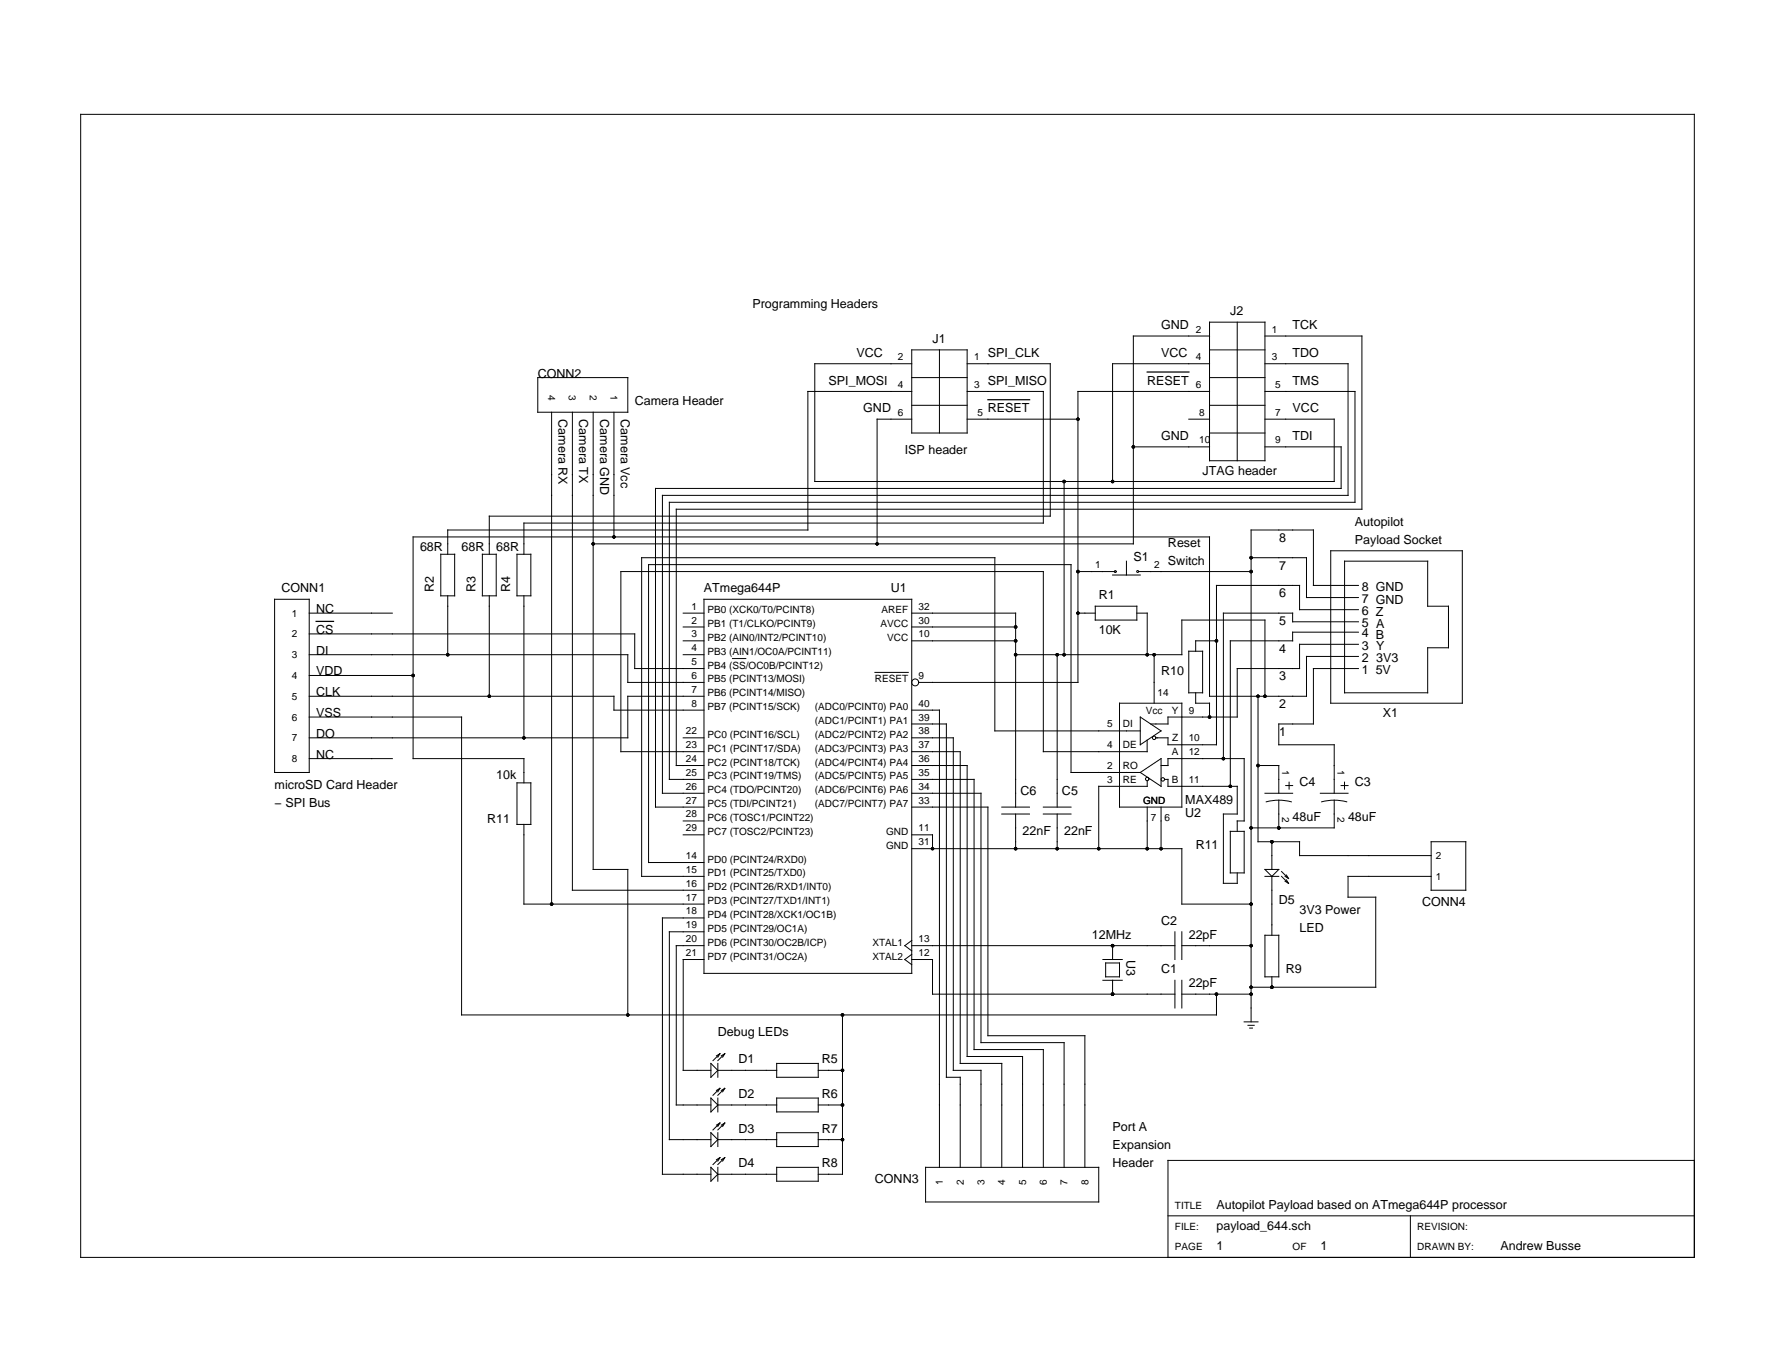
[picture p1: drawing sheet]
<svg xmlns="http://www.w3.org/2000/svg" width="279mm" height="216mm" viewBox="0 0 279 216" stroke-linecap="round" stroke-linejoin="round" font-family="sans-serif">
<g fill="none" stroke="#000" stroke-width=".16">
<path d="M12.7 18h254v179.9h-254zM84.6 59.4h14.2v5.5h-14.2zM143.5 55.1h8.7v13h-8.7zM143.5 59.4h8.7M143.5 57.2h-15.2v18.6h81.7v-9.8h-10.9M147.9 55.1v13M152.2 57.2h13.1v24h-88.3v6M190.4 57.2h-15.3v18.6M190.4 50.7h8.7v21.8h-8.7zM190.4 59.4h8.7M190.4 52.9h-12v32.7h-85M190.4 55.1h8.7"/>
<path d="M194.8 50.7v21.8M199.1 52.9h15.3v27.2h-107.9v40.4h4.3M199.1 57.2h13.1v20.8h-107.9v46.8h6.5M86.8 64.9v77.4M90.1 64.9v75.2h20.7M93.4 64.9v71.9h5.4v22.9M96.6 64.9v19.6M143.5 61.6h-16.3v21.8h-56.7v3.8M143.5 63.8h8.7M143.5 66h-5.4v19.6M152.2 61.6h12v20.7h-81.7v4.9M152.2 66h17.5"/>
<path d="M167.5 75.8v27.2M178.4 70.3h12M187.1 66h3.3M190.4 61.6h-20.7v45.8h-25.1M190.4 63.8h8.7M190.4 68.1h8.7M199.1 61.6h14.2v17.4h-107.9v43.6h5.4M199.1 70.3h12v6.6h-107.9v50.1h7.6M43.2 94.3h5.5v27.3h-5.5zM48.7 96.5h13.1M48.7 99.8h51.2v5.4h10.9M69.4 87.2h2.2v6.6h-2.2z"/>
<path d="M70.5 93.8v9.2M75.9 87.2h2.2v6.6h-2.2zM77 93.8v15.8M81.4 87.2h2.2v6.6h-2.2zM82.5 93.8v22.3M107.5 96.5h3.3M107.5 98.7h3.3M110.8 94.3h32.7v58.9h-32.7zM143.5 96.5h16.4v30.5M143.5 98.7h16.4M169.7 96.5h2.7M169.7 89.9h5.7"/>
<path d="M172.4 95.4h6.5v2.2h-6.5zM175.1 90.5h4.4M177.3 88.3v2.2M178.9 96.5h1.7v6.5M179.2 89.9h17.7M196.9 87.8h8.8v6.2h8.1M209.5 86.7h20.7v24h-20.7zM211.6 88.3h13.1v7.1h3.3v6.5h-3.3v7.1h-13.1zM213.8 97.8h-10.3v-1.3h-10.9v22.9M213.8 99.5h-10.3v1.3h-9.8v22.9M213.8 95.9h-9.2v-3.8h-13.1v25.1h-7.6v-1.1h-2M213.8 92.1h-7.1v-8.7h-9.8v77.4"/>
<path d="M48.7 103h50.1v4.4h12M48.7 109.6h47.9v2.1h14.2M48.7 112.8h24v46.9h118.8v-3.3M48.7 119.4h13.1M48.7 106.3h16.3M107.5 100.8h3.3M107.5 103h3.3M107.5 116.1h3.3M110.8 109.6h-12v6.5h-50.1M115.3 103.6h2.1M137.7 105.8h5.3M143.5 100.8h16.4"/>
<path d="M143.5 111.7h4.4v72M143.5 116.1h6.6v52.3h4.3v15.3M143.5 118.3h7.6v49h6.6v16.4M143.5 113.9h5.5v55.6h2.1v14.2M159.9 103h26.1v-5.4h13.1v12M166.4 103v24M176.2 110.7h9.8v16.3h-9.8zM179.5 115h-22.9v-27.2h-55.6v50.1h9.8M179.5 112.8l3.3 2.2-3.3 2.2zM180.6 116.5v1.8h-16.4v-28.4h-66.5v28.4h13.1M181.7 103v7.7M187.1 102.5h2.2v6.5h-2.2z"/>
<path d="M188.2 109v1.7h2.2v2.1M191.5 100.8h-3.3v1.7M198 109.6v22.9h6.6v2.1h20.7M213.8 101.4h-9.2v3.8h-9.8v7.6h-10.9v1.1h-2.8M213.8 105.2h-7.1v8.7h-5.4v3.3h8.7v7.6M213.8 103.3h-8.1v6.3h-15.3v-25.1h-125.4v34.9h17.5v3.8M81.4 123.2h2.2v6.5h-2.2zM82.5 129.7v12.6h28.3M107.5 129.2h3.3M107.5 131.4h3.3M143.5 120.5h8.7v45.8h8.8v17.4M143.5 122.6h9.8v42.6h10.9v18.5"/>
<path d="M143.5 124.8h10.9v39.3h13.1v19.6M143.5 127h12v36h15.3v20.7M143.5 131.4h3.3v2.1M143.5 133.5h42.5v8.8h10.9M157.7 127h4.3M157.7 128.1h4.3M159.9 128.1v5.4M164.2 127h4.4M164.2 128.1h4.4M166.4 128.1v5.4M179.5 121.6h-10.9v-32.7h-66.5v46.8h8.7M179.5 121.6l3.3-2.2v4.3z"/>
<path d="M180.6 122.8v.9h-7.7v9.8M180.6 127v6.5M182.8 120.5h1.1v-1.1h11.9v9.8h-1v1.6M182.8 127v6.5M183.3 122.6h.6v1.1h10.9v4.4h-2.2v10.9h2.2v-1.6M193.7 130.8h2.1v6.6h-2.1zM198 120.5h3.3v4.3M199.1 124.8h4.4M199.1 137.9h2.2M199.1 136.8h2.2l-1.1 1.1zM199.3 126.2a7.6 7.6 0 0 1 4 0M200.2 132.5v4.3"/>
<path d="M200.2 137.9v9.3M201.3 125.9v4.4M201.7 137.1l1.1 1.1M201.7 137.9l1.1 1.1M202.3 137.9l.5 .3M202.3 138.7l.5 .3M202.4 123.6h1.1M202.5 137.7l.3 .5M202.5 138.5l.3 .5M202.9 123.1v1.1M207.8 124.8h4.4M208 126.2a7.6 7.6 0 0 1 4 0"/>
<path d="M210 125.9v4.4h-13.1M211.1 123.6h1.1M211.6 123.1v1.1M225.3 137.9h-13.1v3.3h4.4v14.2h-19.7M225.3 132.5h5.4v7.6h-5.4zM110.8 148.8h-4.3v25.1h5.4M110.8 151h-3.3v17.4h4.4M110.8 144.4h-6.5v40.4h7.6M110.8 146.6h-5.4v32.7h6.5M132.6 159.7v25.1h-3.8M143.5 148.8h41.4M143.5 148l-1.1 .8 1.1 .8"/>
<path d="M143.5 151h3.3v5.4h38.1M143.5 150.2l-1.1 .8 1.1 .8M173.6 151h3.1M173.6 154.3h3.1M174 151.5h2.2v2.2h-2.2zM175.1 148.8v2.2M175.1 154.3v2.1M184.9 146.6v4.4M184.9 154.3v4.3M186 148.8h10.9M186 146.6v4.4M186 154.3v4.3"/>
<path d="M186 156.4h10.9M199.1 147.2h2.2v6.5h-2.2zM200.2 153.7v1.7M111.9 167.3l1.1 1.1-1.1 1.1zM111.9 172.8l1.1 1.1-1.1 1.1zM111.9 178.2l1.1 1.1-1.1 1.1zM113 168.4h9.3M113 167.3v2.2M113 172.8v2.2M113 178.2v2.2M113 173.9h9.3M113 179.3h9.3"/>
<path d="M113.3 165.8l-1.1 1.1M113.3 165.8l-.5 .3M113.3 165.8l-.3 .6M113.3 171.3l-1.1 1.1M113.3 171.3l-.5 .3M113.3 171.3l-.3 .5M113.3 176.7l-1.1 1.1M113.3 176.7l-.5 .3M113.3 176.7l-.3 .6M114.1 165.8l-1.1 1.1M114.1 165.8l-.6 .3M114.1 165.8l-.3 .6"/>
<path d="M114.1 171.3l-1.1 1.1M114.1 171.3l-.6 .3M114.1 171.3l-.3 .5M114.1 176.7l-1.1 1.1M114.1 176.7l-.6 .3M114.1 176.7l-.3 .6M122.3 167.3h6.5v2.2h-6.5zM122.3 172.8h6.5v2.2h-6.5zM122.3 178.2h6.5v2.2h-6.5zM128.8 168.4h3.8M128.8 173.9h3.8M128.8 179.3h3.8"/>
<path d="M195.8 160.8h2.2M196.4 161.3h1M196.7 161.8h.4M111.9 183.7l1.1 1.1-1.1 1.1zM113 183.7v2.2M113 184.8h9.3M113.3 182.2l-1.1 1.1M113.3 182.2l-.5 .3M113.3 182.2l-.3 .5M114.1 182.2l-1.1 1.1M114.1 182.2l-.6 .3M114.1 182.2l-.3 .5"/>
<path d="M122.3 183.7h6.5v2.2h-6.5zM145.7 183.7h27.2v5.4h-27.2zM183.9 191.3h82.8M222 191.3v6.6M266.7 182.6h-82.8v15.3"/>
<circle cx="175.6" cy="89.9" r=".15"/>
<circle cx="179.1" cy="89.9" r=".15"/>
<circle cx="144.1" cy="107.4" r=".55"/>
<circle cx="181.7" cy="116.1" r=".27"/>
<circle cx="180.6" cy="122.6" r=".27"/>
<circle cx="183" cy="122.6" r=".27"/>
</g>
<g fill="#000">
<circle cx="167.5" cy="75.8" r=".27"/>
<circle cx="169.7" cy="66" r=".27"/>
<circle cx="175.1" cy="75.8" r=".27"/>
<circle cx="178.4" cy="70.3" r=".27"/>
<circle cx="93.4" cy="85.6" r=".27"/>
<circle cx="96.6" cy="84.5" r=".27"/>
<circle cx="138.1" cy="85.6" r=".27"/>
<circle cx="159.9" cy="98.7" r=".27"/>
<circle cx="169.7" cy="96.5" r=".27"/>
<circle cx="169.7" cy="89.9" r=".27"/>
<circle cx="196.9" cy="89.9" r=".27"/>
<circle cx="196.9" cy="87.8" r=".27"/>
<circle cx="65" cy="106.3" r=".27"/>
<circle cx="70.5" cy="103" r=".27"/>
<circle cx="77" cy="109.6" r=".27"/>
<circle cx="82.5" cy="116.1" r=".27"/>
<circle cx="159.9" cy="103" r=".27"/>
<circle cx="159.9" cy="100.8" r=".27"/>
<circle cx="166.4" cy="103" r=".27"/>
<circle cx="167.5" cy="103" r=".27"/>
<circle cx="180.6" cy="103" r=".27"/>
<circle cx="181.7" cy="103" r=".27"/>
<circle cx="190.4" cy="112.8" r=".27"/>
<circle cx="191.5" cy="100.8" r=".27"/>
<circle cx="192.6" cy="119.4" r=".27"/>
<circle cx="198" cy="109.6" r=".27"/>
<circle cx="199.1" cy="109.6" r=".27"/>
<circle cx="146.8" cy="133.5" r=".27"/>
<circle cx="159.9" cy="133.5" r=".27"/>
<circle cx="166.4" cy="133.5" r=".27"/>
<circle cx="172.9" cy="133.5" r=".27"/>
<circle cx="180.6" cy="133.5" r=".27"/>
<circle cx="182.8" cy="133.5" r=".27"/>
<circle cx="193.7" cy="123.7" r=".27"/>
<circle cx="196.9" cy="130.3" r=".27"/>
<circle cx="198" cy="120.5" r=".27"/>
<circle cx="200.2" cy="132.5" r=".27"/>
<circle cx="201.3" cy="130.3" r=".27"/>
<circle cx="86.8" cy="142.3" r=".27"/>
<circle cx="98.8" cy="159.7" r=".27"/>
<circle cx="132.6" cy="159.7" r=".27"/>
<circle cx="175.1" cy="148.8" r=".27"/>
<circle cx="175.1" cy="156.4" r=".27"/>
<circle cx="191.5" cy="156.4" r=".27"/>
<circle cx="196.9" cy="148.8" r=".27"/>
<circle cx="196.9" cy="142.3" r=".27"/>
<circle cx="196.9" cy="155.4" r=".27"/>
<circle cx="196.9" cy="156.4" r=".27"/>
<circle cx="200.2" cy="155.4" r=".27"/>
<circle cx="132.6" cy="179.3" r=".27"/>
<circle cx="132.6" cy="173.9" r=".27"/>
<circle cx="132.6" cy="168.4" r=".27"/>
</g>
<path d="M180.6 58.5h6.5M155.5 62.9h6.6M49.8 97.8h2.7" fill="none" stroke="#000" stroke-width=".2"/>
<g font-size="2">
<text x="118.4" y="48.5">Programming Headers</text>
<text x="146.8" y="54">J1</text>
<text x="182.8" y="51.8">GND</text>
<text x="193.7" y="49.6">J2</text>
<text x="203.5" y="51.8">TCK</text>
<text x="84.6" y="59.4">CONN2</text>
<text x="134.8" y="56.1">VCC</text>
<text x="155.5" y="56.1">SPI_CLK</text>
<text x="182.8" y="56.1">VCC</text>
<text x="203.5" y="56.1">TDO</text>
<text x="87.9" y="66" transform="rotate(90 87.9 66)">Camera RX</text>
<text x="91.2" y="66" transform="rotate(90 91.2 66)">Camera TX</text>
<text x="94.5" y="66" transform="rotate(90 94.5 66)">Camera GND</text>
<text x="97.7" y="66" transform="rotate(90 97.7 66)">Camera Vcc</text>
<text x="99.9" y="63.8">Camera Header</text>
<text x="130.4" y="60.5">SPI_MOSI</text>
<text x="135.9" y="64.9">GND</text>
<text x="155.5" y="60.5">SPI_MISO</text>
<text x="155.5" y="64.9">RESET</text>
<text x="180.6" y="60.5">RESET</text>
<text x="203.5" y="60.5">TMS</text>
<text x="203.5" y="64.9">VCC</text>
<text x="142.4" y="71.4">ISP header</text>
<text x="182.8" y="69.2">GND</text>
<text x="203.5" y="69.2">TDI</text>
<text x="189.3" y="74.7">JTAG header</text>
<text x="213.3" y="82.7">Autopilot</text>
<text x="66.1" y="86.7">68R</text>
<text x="72.7" y="86.7">68R</text>
<text x="78.1" y="86.7">68R</text>
<text x="178.4" y="88.3">S1</text>
<text x="183.9" y="86">Reset</text>
<text x="183.9" y="88.9">Switch</text>
<text x="201.3" y="89.6">7</text>
<text x="201.3" y="85.3">8</text>
<text x="213.3" y="85.6">Payload Socket</text>
<text x="44.3" y="93.2">CONN1</text>
<text x="68.3" y="93.2" transform="rotate(-90 68.3 93.2)">R2</text>
<text x="74.8" y="93.2" transform="rotate(-90 74.8 93.2)">R3</text>
<text x="80.3" y="93.2" transform="rotate(-90 80.3 93.2)">R4</text>
<text x="110.8" y="93.2">ATmega644P</text>
<text x="140.2" y="93.2">U1</text>
<text x="172.9" y="94.3">R1</text>
<text x="201.3" y="94">6</text>
<text x="214.4" y="94.9">7 GND</text>
<text x="214.4" y="93">8 GND</text>
<text x="49.8" y="99.8">CS</text>
<text x="49.8" y="96.5">NC</text>
<text x="172.9" y="99.8">10K</text>
<text x="201.3" y="98.4">5</text>
<text x="214.4" y="100.3">4 B</text>
<text x="214.4" y="98.7">5 A</text>
<text x="214.4" y="96.8">6 Z</text>
<text x="49.8" y="103">DI</text>
<text x="49.8" y="106.3">VDD</text>
<text x="182.8" y="106.3">R10</text>
<text x="201.3" y="107.1">3</text>
<text x="201.3" y="102.7">4</text>
<text x="214.4" y="106">1</text>
<text x="214.4" y="104.1">2</text>
<text x="214.4" y="102.2">3 Y</text>
<text x="216.5" y="106.1">5V</text>
<text x="216.6" y="104.2">3V3</text>
<text x="49.8" y="109.6">CLK</text>
<text x="49.8" y="112.8">VSS</text>
<text x="201.3" y="111.4">2</text>
<text x="217.6" y="112.8">X1</text>
<text x="49.8" y="116.1">DO</text>
<text x="49.8" y="119.4">NC</text>
<text x="201.3" y="115.8">1</text>
<text x="43.2" y="124.2">microSD Card Header</text>
<text x="78.1" y="122.6">10k</text>
<text x="160.6" y="125.2">C6</text>
<text x="167.2" y="125.2">C5</text>
<text x="204.6" y="123.7">C4</text>
<text x="213.3" y="123.7">C3</text>
<text x="43.2" y="127">− SPI Bus</text>
<text x="76.7" y="129.5">R11</text>
<text x="161" y="131.4">22nF</text>
<text x="167.5" y="131.4">22nF</text>
<text x="186.6" y="126.5">MAX489</text>
<text x="186.6" y="128.6">U2</text>
<text x="203.5" y="129.2">48uF</text>
<text x="212.2" y="129.2">48uF</text>
<text x="188.2" y="133.5">R11</text>
<text x="201.3" y="142.3">D5</text>
<text x="204.6" y="143.8">3V3 Power</text>
<text x="223.8" y="142.6">CONN4</text>
<text x="171.9" y="147.7">12MHz</text>
<text x="182.8" y="145.5">C2</text>
<text x="187.1" y="147.7">22pF</text>
<text x="204.6" y="146.6">LED</text>
<text x="177.3" y="151" transform="rotate(90 177.3 151)">U3</text>
<text x="182.8" y="153.2">C1</text>
<text x="187.1" y="155.4">22pF</text>
<text x="202.4" y="153.2">R9</text>
<text x="113" y="163">Debug LEDs</text>
<text x="116.3" y="167.3">D1</text>
<text x="129.3" y="167.3">R5</text>
<text x="116.3" y="172.8">D2</text>
<text x="129.3" y="172.8">R6</text>
<text x="116.3" y="178.2">D3</text>
<text x="129.3" y="178.2">R7</text>
<text x="175.1" y="178">Port A</text>
<text x="116.3" y="183.7">D4</text>
<text x="129.3" y="183.7">R8</text>
<text x="175.1" y="180.9">Expansion</text>
<text x="175.1" y="183.7">Header</text>
<text x="137.7" y="186.2">CONN3</text>
<text x="191.5" y="190.2">Autopilot Payload based on ATmega644P processor</text>
<text x="191.5" y="193.5">payload_644.sch</text>
<text x="191.5" y="196.8">1</text>
<text x="207.8" y="196.8">1</text>
<text x="236.2" y="196.8">Andrew Busse</text>
</g>
<g font-size="1.6">
<text x="188.2" y="52.3">2</text>
<text x="200.2" y="52.3">1</text>
<text x="141.3" y="56.7">2</text>
<text x="153.3" y="56.7">1</text>
<text x="188.2" y="56.7">4</text>
<text x="200.2" y="56.7">3</text>
<text x="86.3" y="62.1" transform="rotate(90 86.3 62.1)">4</text>
<text x="89.6" y="62.1" transform="rotate(90 89.6 62.1)">3</text>
<text x="92.8" y="62.1" transform="rotate(90 92.8 62.1)">2</text>
<text x="96.1" y="62.1" transform="rotate(90 96.1 62.1)">1</text>
<text x="141.3" y="61.1">4</text>
<text x="141.3" y="65.4">6</text>
<text x="153.3" y="61.1">3</text>
<text x="153.9" y="65.4">5</text>
<text x="188.2" y="61.1">6</text>
<text x="188.8" y="65.4">8</text>
<text x="200.7" y="65.4">7</text>
<text x="200.7" y="61.1">5</text>
<text x="188.8" y="69.8">10</text>
<text x="200.7" y="69.8">9</text>
<text x="172.4" y="89.4">1</text>
<text x="181.7" y="89.4">2</text>
<text x="108.8" y="95.9">1</text>
<text x="144.6" y="95.9">32</text>
<text x="45.9" y="100.3">2</text>
<text x="45.9" y="97">1</text>
<text x="108.8" y="98.1">2</text>
<text x="108.8" y="100.3">3</text>
<text x="111.4" y="96.5">PB0 (XCK0/T0/PCINT8)</text>
<text x="111.4" y="98.7">PB1 (T1/CLKO/PCINT9)</text>
<text x="111.4" y="100.8">PB2 (AIN0/INT2/PCINT10)</text>
<text x="138.6" y="98.7">AVCC</text>
<text x="138.8" y="96.5">AREF</text>
<text x="139.6" y="100.8">VCC</text>
<text x="144.6" y="98.1">30</text>
<text x="144.6" y="100.3">10</text>
<text x="45.9" y="106.8">4</text>
<text x="45.9" y="103.6">3</text>
<text x="108.8" y="102.5">4</text>
<text x="108.8" y="104.7">5</text>
<text x="108.8" y="106.8">6</text>
<text x="111.4" y="103">PB3 (AIN1/OC0A/PCINT11)</text>
<text x="111.4" y="107.4">PB5 (PCINT13/MOSI)</text>
<text x="111.4" y="105.2">PB4 (SS/OC0B/PCINT12)</text>
<text x="137.7" y="107.4">RESET</text>
<text x="144.6" y="106.8">9</text>
<text x="45.9" y="113.4">6</text>
<text x="45.9" y="110.1">5</text>
<text x="108.8" y="109">7</text>
<text x="108.8" y="111.2">8</text>
<text x="111.4" y="109.6">PB6 (PCINT14/MISO)</text>
<text x="111.4" y="111.7">PB7 (PCINT15/SCK)</text>
<text x="128.3" y="111.7">(ADC0/PCINT0) PA0</text>
<text x="128.3" y="113.9">(ADC1/PCINT1) PA1</text>
<text x="144.6" y="111.2">40</text>
<text x="144.6" y="113.4">39</text>
<text x="180.4" y="112.3">Vcc</text>
<text x="182.2" y="109.6">14</text>
<text x="184.4" y="112.3">Y</text>
<text x="187.1" y="112.3">9</text>
<text x="45.9" y="119.9">8</text>
<text x="45.9" y="116.7">7</text>
<text x="108" y="115.6">22</text>
<text x="108" y="117.7">23</text>
<text x="108" y="119.9">24</text>
<text x="111.4" y="116.1">PC0 (PCINT16/SCL)</text>
<text x="111.4" y="118.3">PC1 (PCINT17/SDA)</text>
<text x="128.3" y="116.1">(ADC2/PCINT2) PA2</text>
<text x="128.3" y="118.3">(ADC3/PCINT3) PA3</text>
<text x="144.6" y="115.6">38</text>
<text x="144.6" y="117.7">37</text>
<text x="144.6" y="119.9">36</text>
<text x="174.3" y="117.7">4</text>
<text x="174.3" y="114.5">5</text>
<text x="176.8" y="117.7">DE</text>
<text x="176.8" y="114.5">DI</text>
<text x="184.4" y="118.8">A</text>
<text x="184.5" y="116.7">Z</text>
<text x="187.1" y="116.7">10</text>
<text x="187.1" y="118.8">12</text>
<text x="108" y="122.1">25</text>
<text x="108" y="124.3">26</text>
<text x="111.4" y="120.5">PC2 (PCINT18/TCK)</text>
<text x="111.4" y="122.6">PC3 (PCINT19/TMS)</text>
<text x="111.4" y="124.8">PC4 (TDO/PCINT20)</text>
<text x="128.3" y="120.5">(ADC4/PCINT4) PA4</text>
<text x="128.3" y="122.6">(ADC5/PCINT5) PA5</text>
<text x="128.3" y="124.8">(ADC6/PCINT6) PA6</text>
<text x="144.6" y="122.1">35</text>
<text x="144.6" y="124.3">34</text>
<text x="174.3" y="121">2</text>
<text x="174.3" y="123.2">3</text>
<text x="176.8" y="121">RO</text>
<text x="176.8" y="123.2">RE</text>
<text x="184.4" y="123.2">B</text>
<text x="187.1" y="123.2">11</text>
<text x="201.8" y="121.2" transform="rotate(90 201.8 121.2)">1</text>
<text x="210.6" y="121.2" transform="rotate(90 210.6 121.2)">1</text>
<text x="108" y="126.5">27</text>
<text x="108" y="128.6">28</text>
<text x="108" y="130.8">29</text>
<text x="111.4" y="127">PC5 (TDI/PCINT21)</text>
<text x="111.4" y="129.2">PC6 (TOSC1/PCINT22)</text>
<text x="111.4" y="131.4">PC7 (TOSC2/PCINT23)</text>
<text x="128.3" y="127">(ADC7/PCINT7) PA7</text>
<text x="139.5" y="131.4">GND</text>
<text x="144.6" y="126.5">33</text>
<text x="144.6" y="130.8">11</text>
<text x="179.9" y="126.5">GND</text>
<text x="181.1" y="129.2">7</text>
<text x="183.3" y="129.2">6</text>
<text x="201.8" y="128.6" transform="rotate(90 201.8 128.6)">2</text>
<text x="210.6" y="128.6" transform="rotate(90 210.6 128.6)">2</text>
<text x="108" y="135.2">14</text>
<text x="108" y="137.4">15</text>
<text x="111.4" y="135.7">PD0 (PCINT24/RXD0)</text>
<text x="111.4" y="137.9">PD1 (PCINT25/TXD0)</text>
<text x="139.5" y="133.5">GND</text>
<text x="144.6" y="133">31</text>
<text x="226" y="135.2">2</text>
<text x="108" y="139.5">16</text>
<text x="108" y="141.7">17</text>
<text x="108" y="143.9">18</text>
<text x="111.4" y="140.1">PD2 (PCINT26/RXD1/INT0)</text>
<text x="111.4" y="142.3">PD3 (PCINT27/TXD1/INT1)</text>
<text x="226" y="138.5">1</text>
<text x="108" y="146.1">19</text>
<text x="108" y="148.3">20</text>
<text x="111.4" y="144.4">PD4 (PCINT28/XCK1/OC1B)</text>
<text x="111.4" y="146.6">PD5 (PCINT29/OC1A)</text>
<text x="111.4" y="148.8">PD6 (PCINT30/OC2B/ICP)</text>
<text x="137.3" y="148.8">XTAL1</text>
<text x="144.6" y="148.3">13</text>
<text x="108" y="150.4">21</text>
<text x="111.4" y="151">PD7 (PCINT31/OC2A)</text>
<text x="137.3" y="151">XTAL2</text>
<text x="144.6" y="150.4">12</text>
<text x="148.4" y="186.4" transform="rotate(-90 148.4 186.4)">1</text>
<text x="151.7" y="186.4" transform="rotate(-90 151.7 186.4)">2</text>
<text x="155" y="186.4" transform="rotate(-90 155 186.4)">3</text>
<text x="158.2" y="186.4" transform="rotate(-90 158.2 186.4)">4</text>
<text x="161.5" y="186.4" transform="rotate(-90 161.5 186.4)">5</text>
<text x="164.8" y="186.4" transform="rotate(-90 164.8 186.4)">6</text>
<text x="168" y="186.4" transform="rotate(-90 168 186.4)">7</text>
<text x="171.3" y="186.4" transform="rotate(-90 171.3 186.4)">8</text>
<text x="184.9" y="190.2">TITLE</text>
<text x="184.9" y="193.5">FILE:</text>
<text x="184.9" y="196.8">PAGE</text>
<text x="203.5" y="196.8">OF</text>
<text x="223.1" y="193.5">REVISION:</text>
<text x="223.1" y="196.8">DRAWN BY:</text>
</g>
</svg>
